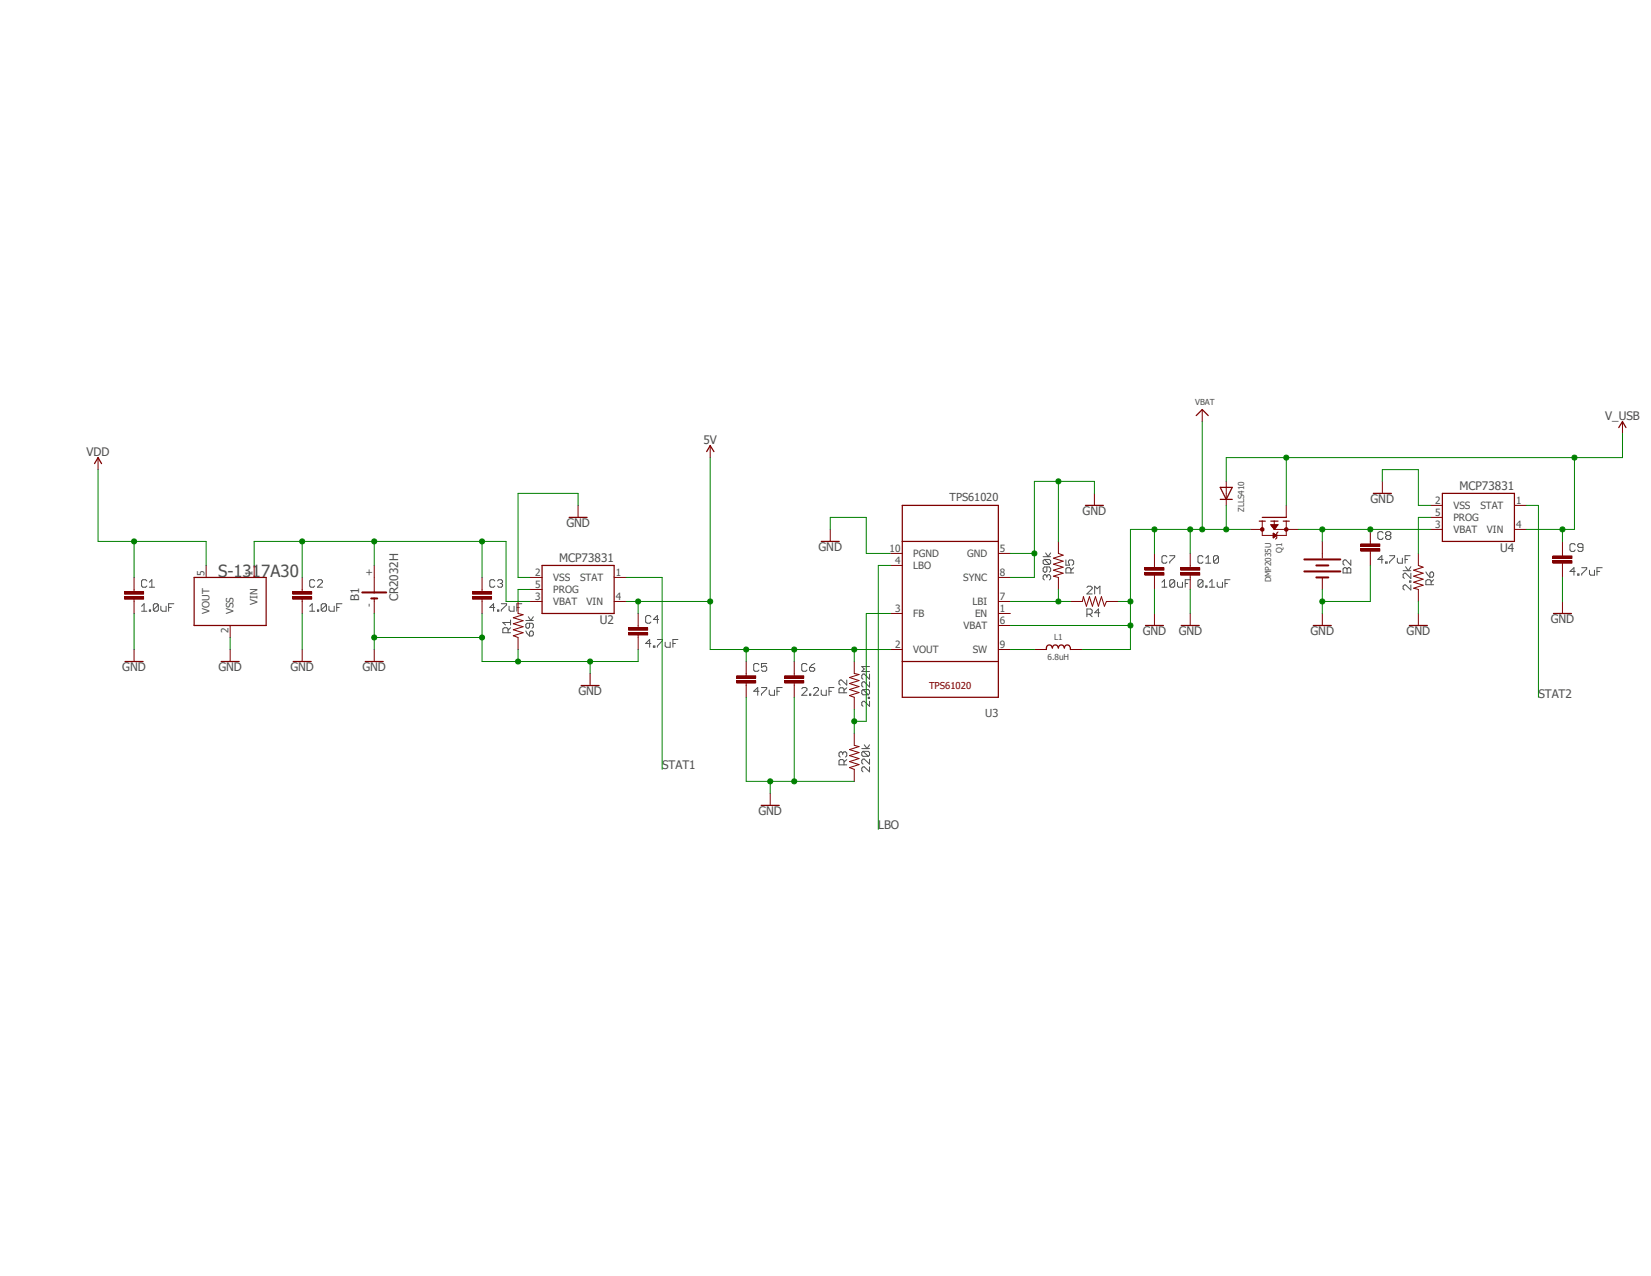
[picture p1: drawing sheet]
<svg xmlns="http://www.w3.org/2000/svg" width="279mm" height="216mm" viewBox="0 0 279 216" stroke-linecap="round" stroke-linejoin="round" font-family="sans-serif">
<path d="M14.1 67l264 73.9M278.1 67l-264 73.9" fill="none" stroke="#fff" stroke-width=".17"/>
<g fill="none" stroke="#505050" stroke-width=".17">
<path d="M24.8 98.3l-.2-.2h-.4l-.2 .2v.8l.2 .3h.4l.2-.3M25.3 99.4h.9M25.3 98.5l.4-.4v1.3M53.3 98.3l-.3-.2h-.4l-.2 .2v.8l.2 .3h.4l.3-.3M53.7 98.3l.2-.2h.5l.2 .2v.2l-.9 .9h.9M83.7 98.3l-.2-.2h-.4l-.2 .2v.8l.2 .3h.4l.2-.3M84.2 98.3l.2-.2h.4l.2 .2v.2l-.2 .2M84.6 98.7h.2M84.8 98.7l.2 .2v.2l-.2 .3h-.4l-.2-.3M176.5 94.2h1.3M176.7 94.7l-.2 .2v.4l.2 .2h.9M176.7 94.7h.9l.2 .2v.4l-.2 .2"/>
<path d="M176.7 94.7l.9 .8M177 93.6l.4 .6 .4-.6M177.2 97.5l-.2-.3h-.3l-.2 .3v.4l.2 .2M177.2 95.9v.7l-.2 .2h-.3l-.2-.2v-.4l.2-.3h.9l.2 .3v.4l-.2 .2M177.2 97.5l.2-.3h.2l.2 .3v.4l-.2 .2M177.2 97.5v.2M180.4 94.7v.9h.6l-.2-.4v-.2l.2-.3h.4l.3 .3v.4l-.3 .2M181.2 96.9v-.6l-.2-.2h-.4l-.2 .2v.6h1.3M181.7 96.1l-.5 .4M183.9 99.4l.2-.2h.5l.2 .2v.2l-.9 .9h.9M196.6 98.5l.5-.4v1.3M196.6 99.4h.9"/>
<path d="M197.5 94.2l-.2-.2h-.5l-.2 .2v.9l.2 .2h.5l.2-.2M198 94h.8v.2l-.8 .9v.2M198.8 98.3v.8l-.2 .3h-.4l-.2-.3M198.8 98.3l-.2-.2h-.4l-.2 .2v.8M198.8 98.3l-.8 .8M199.3 98.5v.6l.2 .3h.6v-.9M200.6 98.7h.4M201.4 98.1h-.8v1.3M203.6 98.3v.8l-.2 .3h-.5l-.2-.3M203.6 98.3l-.2-.2h-.5l-.2 .2v.8M203.6 94.2l-.2-.2h-.5l-.2 .2v.9l.2 .2h.5l.2-.2M203.6 98.3l-.9 .8"/>
<path d="M204 99.1h.3v.3h-.3zM204 95.3h.9M204 94.4l.5-.4v1.3M204.7 99.4h.9M204.7 98.5l.4-.4v1.3M206 98.5v.6l.2 .3h.7v-.9M206.2 94.2v.9l-.2 .2h-.4l-.2-.2M206.2 94.2l-.2-.2h-.4l-.2 .2v.9M206.2 94.2l-.8 .9M207.3 98.7h.4M208.2 98.1h-.9v1.3M227.3 96.3l.2-.2h.3l.2 .2 .2-.2h.2l.2 .2v.6h-1.3z"/>
<path d="M228 96.3v.6M228.6 94.7v.9l-.8-.9h-.3l-.2 .3v.4l.2 .2M234.1 94.7h-.9l.6-.7v1.3M234.1 90.2l-.3-.2h-.4l-.2 .2v.8l.2 .3h.4l.3-.3M234.5 95.1h.2v.2h-.2zM234.7 90.6l-.2-.2v-.2l.2-.2h.5l.2 .2v.2l-.2 .2M234.7 90.6l-.2 .2v.2l.2 .3h.5l.2-.3v-.2l-.2-.2M234.7 90.6h.5M235.2 94h.8v.2l-.8 .9v.2M236.5 94.4v.7l.2 .2h.6v-.9M237.4 96.6h1.4M237.8 94.7h.4"/>
<path d="M237.9 95.9l.4 .7 .5-.7M238.5 98.3h.3v.2h-.3zM238.6 94h-.8v1.3M238.8 97v.9l-.9-.9h-.2l-.3 .2v.5l.3 .2M238.8 99v.8l-.9-.8h-.2l-.3 .2v.4l.3 .2M241.3 96.8l.7 .9M242 97l.2-.2h.2l.2 .2v.4l-.2 .3h-.4zM242.2 98.9v-.6l-.2-.2h-.4l-.3 .2v.6h1.3M242.6 98.1l-.4 .4M266.6 96.7h-.9l.7-.6v1.2M266.6 92.2l-.2-.2h-.5l-.2 .2v.8l.2 .3h.5l.2-.3M267 97.1h.2v.2h-.2z"/>
<path d="M267.7 96.1h.8v.2l-.8 .8v.2M267.9 92.6h-.7l-.2-.2v-.2l.2-.2h.5l.2 .2v.8l-.2 .3h-.5l-.2-.3M269 96.5v.6l.2 .2h.6v-.8M270.3 96.7h.4M271.1 96.1h-.8v1.2M24 102.6l.4-.4v1.2M24 103.4h.8M25.3 103.2h.2v.2h-.2zM26.8 102.4v.8l-.2 .2h-.4l-.2-.2M26.8 102.4l-.2-.2h-.4l-.2 .2v.8M26.8 102.4l-.8 .8M27.2 102.6v.6l.3 .2h.6v-.8"/>
<path d="M28.5 102.8h.5M29.4 102.2h-.9v1.2M52.4 103.4h.9M52.4 102.6l.4-.4v1.2M53.7 103.2h.2v.2h-.2zM55.2 102.4v.8l-.2 .2h-.4l-.2-.2M55.2 102.4l-.2-.2h-.4l-.2 .2v.8M55.2 102.4l-.8 .8M55.7 102.6v.6l.2 .2h.7v-.8M57 102.8h.4M57.9 102.2h-.9v1.2M83.7 102.8h-.8l.6-.6v1.2"/>
<path d="M84.2 103.2h.2v.2h-.2zM84.8 102.2h.9v.2l-.9 .8v.2M86 107.1v-.7l-.2-.2h-.5l-.2 .2v.7h1.3M86.1 102.6v.6l.3 .2h.6v-.8M86.4 106.2l-.4 .4M86.4 105.3h-1.3l.5 .4M86.4 104.9v.8M87.5 102.8h.4M88.3 102.2h-.8v1.2M89 106.8l.2 .4 .4 .4M89 105h1.3M89.4 104.4l.4 .6 .5-.6"/>
<path d="M89.6 105.5v.6l-.2 .2h-.2l-.2-.2v-.4l.2-.2h.8l.3 .2v.4l-.3 .2M89.8 106.8h.2l.3 .2v.4l-.3 .2h-.4v-.6zM110.2 104.4l-.3-.3h-.4l-.2 .3v.8l.2 .3h.4l.3-.3M110.2 108.9h-.9l.6-.7v1.3M110.6 109.3h.2v.2h-.2zM111.3 108.2h.8v.2l-.8 .9v.2M111.5 104.8h-.9l.7-.7v1.4M112.6 108.7v.6l.2 .2h.6v-.8M113.9 108.9h.4M114.7 108.2h-.8v1.3M128.4 117h-.8l.6-.7v1.3M128.4 112.5l-.2-.2h-.4l-.2 .2v.9l.2 .2h.4l.2-.2"/>
<path d="M128.9 116.3h.9v.2l-.9 .9v.2M129.8 112.3h-.9v.6l.4-.2h.2l.3 .2v.5l-.3 .2h-.4l-.2-.2M130.2 116.8v.6l.2 .2h.7v-.8M131.5 117h.4M132.4 116.3h-.9v1.3M135.7 116.5l.2-.2h.5l.2 .2v.3l-.9 .8h.9M136.6 112.5l-.2-.2h-.5l-.2 .2v.9l.2 .2h.5l.2-.2M137 117.4h.2v.2h-.2zM137 112.9h.7l.2 .3v.2l-.2 .2h-.5l-.2-.2zM137.7 116.5l.2-.2h.4l.2 .2v.3l-.8 .8h.8M137.9 112.3l-.5 .2-.4 .4M139 116.8v.6l.2 .2h.6v-.8"/>
<path d="M140.3 117h.4M141.1 116.3h-.8v1.3M142.8 117.2v-.6l-.2-.2h-.4l-.2 .2v.6h1.3M143.3 115.1v.8l-.9-.8h-.2l-.2 .2v.4l.2 .2M143.3 116.4l-.5 .4M146 116.7h.9l.3 .2v.4l-.3 .3M146 116.7l-.2 .2v.4l.2 .3h.9M146 116.7l.9 .9M146.9 118h.3v.2h-.3zM147.2 114v.9l-.9-.9h-.3l-.2 .3v.4l.2 .2M147.2 115.4v.8l-.9-.8h-.3l-.2 .2v.4l.2 .2M147.2 118.7v.8l-.9-.8h-.3l-.2 .2v.4l.2 .2"/>
<path d="M147.2 112.8h-1.4l.5 .4-.5 .4h1.4M183.9 103.9h.7l.2-.2v-.4l-.2-.3h-.7v1.4M184.4 103.9l.4 .5M185.3 100.5v-1.3l.4 .4 .4-.4v1.3M186.1 103.7h-.8l.6-.7v1.4M142.6 127.4l-.2-.2h-.2l-.2 .2v.5l.2 .2M142.6 127.4l.2-.2h.3l.2 .2v.5l-.2 .2M142.6 127.4v.3M142.8 129.4v-.7l-.2-.2h-.4l-.2 .2v.7h1.3M143.3 128.5l-.5 .4M145.8 126.7h1.4M146 127.1h.9l.3 .2v.5l-.3 .2"/>
<path d="M146 127.1l-.2 .2v.5l.2 .2h.9M146 127.1l.9 .9M146.3 126l.4 .7 .5-.7M147.2 128.4v.9l-.9-.9h-.3l-.2 .3v.4l.2 .2M147.2 129.8v.8l-.9-.8h-.3l-.2 .2v.4l.2 .2"/>
</g>
<path d="M16 78.4l.6-1 .6 1M119.6 76.4l.6-1 .6 1M202.4 70.3l1.1-1 1 1M273.9 72.3l.7-1 .6 1M32.9 97.7h12.1v8.1h-12.1zM91.7 95.7h12.2v8.1h-12.2zM152.7 91.6h16.3M152.7 85.5h16.3v32.5h-16.3zM244.1 83.5h12.2v8.1h-12.2zM21.2 111.9h3M152.7 111.9h16.3M177.1 109.9a.54 .54 0 0 1 .3-.8 .54 .54 0 0 1 .7 .5 .51 .51 0 0 1 .5-.5 .51 .51 0 0 1 .5 .5 .51 .51 0 0 1 .5-.5 .51 .51 0 0 1 .5 .5 .53 .53 0 0 1 .7-.5 .53 .53 0 0 1 .3 .8" fill="none" stroke="#800000" stroke-width=".21"/>
<g fill="none" stroke="#800000" stroke-width=".17">
<path d="M16.6 77.4v2.1M120.2 75.4v2M203.5 69.3v2M274.6 71.3v2.1M22.7 97.7v2.5M34.9 95.7v2M43 95.7v2M89.7 97.7h2M89.7 99.7h2M103.9 97.7h2.1M150.7 93.6h2M150.7 95.7h2"/>
<path d="M169 97.7h2M169 93.6h2M242.1 89.6h2M242.1 85.5h2M242.1 87.5h2M256.3 89.6h2M256.3 85.5h2M21.1 101h3.2v.4h-3.2zM21.1 100.1h3.2v.4h-3.2zM22.7 101.3v2.5M22.7 109.9v2M38.9 105.8v2.1"/>
<path d="M87.7 101.8v2l.8 .2-1.6 .5 1.6 .5-1.6 .5 1.6 .5-1.6 .6 1.6 .5-1.6 .5 .8 .3v2M89.7 101.8h2M103.9 101.8h2.1M150.7 103.8h2M150.7 109.9h2M169 101.8h2M169 103.8h2M169 109.9h2M169 105.8h2M175 109.9h2.1M181.1 109.9h2.1"/>
</g>
<path d="M21.1 101.2h3.2M21.1 100.3h3.2" fill="none" stroke="#800000" stroke-width=".42"/>
<circle cx="217.7" cy="89.6" r=".3" fill="#800000"/>
<circle cx="217.7" cy="89.6" r=".3" fill="none" stroke="#800000" stroke-width=".17"/>
<circle cx="213.6" cy="89.6" r=".3" fill="#800000"/>
<g fill="none" stroke="#800000" stroke-width=".17">
<path d="M51.1 97.7v2.5M63.3 95.7v4.5M81.6 97.7v2.5M97.8 85.5v2M140.5 89.6v2M179.1 91.6v2l.8 .3-1.6 .5 1.6 .6-1.6 .5 1.6 .5-1.6 .5 1.6 .5-1.6 .5 .8 .2v2M185.2 83.5v2M193.8 96.9h3.2v.4h-3.2zM193.8 96.1h3.2v.4h-3.2zM195.4 93.6v2.5M195.4 97.3v2.4M199.8 96.9h3.2v.4h-3.2z"/>
<path d="M199.8 96.1h3.2v.4h-3.2zM201.4 93.6v2.5M201.4 97.3v2.4M207.5 81.4v4.1M211.6 89.6h2M213.6 88.2v2.4h4.1v-2.4M215.1 88.8h1.2l-.7 .8zM215.1 88.9h1.1M215.2 88.9h1M215.2 89h.9M215.3 89.1h.7M215.3 89.2h.7"/>
<path d="M215.4 89.2h.5M215.4 89.3h.5M215.5 90.2l.6 .4-.6 .4zM215.5 91h.1M215.5 90.9h.1M215.5 90.8h.2M215.5 90.8h.3M215.5 90.7h.4M215.5 90.7h.5M215.5 90.6h.5M215.5 90.5h.4M215.5 90.4h.3"/>
<path d="M215.5 90.3h.2M215.5 90.3h.1M215.5 89.3h.4M215.5 89.4h.3M215.6 89.5h.2M215.6 89.5h.1M215.6 88.2v1.4M215.6 89.6h4.1M216.3 90l-.2 .2v.8l-.2 .2M217.7 85.5v2M223.8 91.6v2.8M223.8 97.7v2"/>
<path d="M230.3 92.8h3.2v.5h-3.2zM230.3 92h3.2v.5h-3.2zM231.9 89.6v2.4M231.9 93.3v2.4M233.9 81.4v2.1M240 93.6v2.1l.8 .3-1.6 .5 1.6 .5-1.6 .5 1.6 .5-1.6 .5 1.6 .5-1.6 .5 .8 .2v2.1M262.8 94.9h3.2v.4h-3.2zM262.8 94.1h3.2v.4h-3.2zM264.4 91.6v2.5M264.4 95.2v2.5M38.9 109.9v2M49.5 101h3.2v.4h-3.2z"/>
<path d="M49.5 100.1h3.2v.4h-3.2zM51.1 101.3v2.5M51.1 109.9v2M63.3 101.3v2.5M63.3 109.9v2M80 101h3.2v.4h-3.2zM80 100.1h3.2v.4h-3.2zM81.6 101.3v2.5M99.9 114v2M106.4 107h3.2v.4h-3.2zM106.4 106.2h3.2v.4h-3.2zM108 103.8v2.4"/>
<path d="M108 107.4v2.5M124.7 115.1h3.2v.5h-3.2zM124.7 114.3h3.2v.5h-3.2zM126.3 111.9v2.4M126.3 115.6v2.4M132.8 115.1h3.2v.5h-3.2zM132.8 114.3h3.2v.5h-3.2zM134.4 111.9v2.4M134.4 115.6v2.4M144.6 111.9v2.1l.8 .1-1.6 .5 1.6 .5-1.6 .6 1.6 .5-1.6 .5 1.6 .5-1.6 .5 .8 .3v2M181.1 101.8h2.1l.1-.8 .6 1.6 .5-1.6 .5 1.6 .5-1.6 .5 1.6 .5-1.6 .5 1.6 .3-.8h2.1M195.4 103.8v2"/>
<path d="M201.4 103.8v2M223.8 103.8v2M240 103.8v2M264.4 101.8v2M130.3 134.2v2.1M144.6 124.1v2l.8 .2-1.6 .5 1.6 .5-1.6 .5 1.6 .6-1.6 .5 1.6 .5-1.6 .5 .8 .3v2"/>
<circle cx="213.6" cy="89.6" r=".3"/>
</g>
<g fill="none" stroke="#800000" stroke-width=".21">
<path d="M96.3 87.5h3.1M139 91.6h3M183.7 85.5h3M206.5 82.5h2l-1 2zM206.5 84.5h2M213.1 88.2h1M213.6 87.5h4.1M215.1 88.2h1.2M217.2 88.2h1M232.4 83.5h3.1M37.4 111.9h3.1M49.6 111.9h3.1"/>
<path d="M61.8 111.9h3.1M98.3 116h3.1M193.8 105.8h3.1M199.9 105.8h3M222.2 105.8h3.1M238.5 105.8h3.1M262.9 103.8h3M128.8 136.3h3.1"/>
</g>
<path d="M220.7 94.7h6.1M220.7 96.7h6.1M222.8 95.7h2M222.8 97.7h2M61.3 100.2h4.1M62.8 101.3h1" fill="none" stroke="#800000" stroke-width=".34"/>
<g fill="none" stroke="#800000" stroke-width=".42">
<path d="M193.8 97.1h3.2M193.8 96.3h3.2M199.8 97.1h3.2M199.8 96.3h3.2M230.3 93h3.2M230.3 92.2h3.2M262.8 95.1h3.2M262.8 94.3h3.2M49.5 101.2h3.2M49.5 100.3h3.2M80 101.2h3.2M80 100.3h3.2"/>
<path d="M106.4 107.2h3.2M106.4 106.4h3.2M124.7 115.4h3.2M124.7 114.6h3.2M132.8 115.4h3.2M132.8 114.6h3.2"/>
</g>
<path d="M16.6 79.5v12.1h18.3v4.1M22.7 91.6v6.1" fill="none" stroke="#008000" stroke-width=".17"/>
<circle cx="22.7" cy="91.6" r=".43" fill="#008000"/>
<g fill="none" stroke="#008000" stroke-width=".17">
<path d="M22.7 103.8v6.1M38.9 107.9v2M51.1 103.8v6.1M81.6 111.9h18.3v2.1M87.7 109.9v2"/>
<circle cx="22.7" cy="91.6" r=".43"/>
</g>
<circle cx="87.7" cy="111.9" r=".43" fill="#008000"/>
<g fill="none" stroke="#008000" stroke-width=".17">
<path d="M63.3 103.8v6.1M63.3 107.9h18.3"/>
<circle cx="87.7" cy="111.9" r=".43"/>
</g>
<circle cx="63.3" cy="107.9" r=".43" fill="#008000"/>
<g fill="none" stroke="#008000" stroke-width=".17">
<path d="M81.6 103.8v8.1"/>
<circle cx="63.3" cy="107.9" r=".43"/>
</g>
<circle cx="81.6" cy="107.9" r=".43" fill="#008000"/>
<g fill="none" stroke="#008000" stroke-width=".17">
<path d="M108 109.9v2h-8.1"/>
<circle cx="81.6" cy="107.9" r=".43"/>
</g>
<circle cx="99.9" cy="111.9" r=".43" fill="#008000"/>
<g fill="none" stroke="#008000" stroke-width=".17">
<path d="M223.8 99.7v4.1M231.9 95.7v6.1h-8.1M233.9 81.4v-1.9h6.1v6h2.1"/>
<circle cx="99.9" cy="111.9" r=".43"/>
</g>
<circle cx="223.8" cy="101.8" r=".43" fill="#008000"/>
<g fill="none" stroke="#008000" stroke-width=".17">
<path d="M179.1 81.4v10.2M185.2 83.5v-2.1h-10.2v12.2h-4M195.4 99.7v4.1M240 101.8v2"/>
<circle cx="223.8" cy="101.8" r=".43"/>
</g>
<circle cx="179.1" cy="81.4" r=".43" fill="#008000"/>
<g fill="none" stroke="#008000" stroke-width=".17">
<path d="M175 93.6v4.1h-4"/>
<circle cx="179.1" cy="81.4" r=".43"/>
</g>
<circle cx="175" cy="93.6" r=".43" fill="#008000"/>
<g fill="none" stroke="#008000" stroke-width=".17">
<path d="M140.5 89.6v-2.1h6.1v6.1h4.1M134.4 118v14.2M144.6 132.2h-14.3v2"/>
<circle cx="175" cy="93.6" r=".43"/>
</g>
<circle cx="134.4" cy="132.2" r=".43" fill="#008000"/>
<g fill="none" stroke="#008000" stroke-width=".17">
<path d="M126.3 118v14.2h4"/>
<circle cx="134.4" cy="132.2" r=".43"/>
</g>
<circle cx="130.3" cy="132.2" r=".43" fill="#008000"/>
<g fill="none" stroke="#008000" stroke-width=".17">
<path d="M43 95.7v-4.1h20.3v4.1M51.1 91.6v6.1M81.6 97.7v-6.1h4v10.2h4.1M89.7 99.7h-2v2.1M97.8 85.5v-2h-10.1v14.2h2M201.4 99.7v4.1M264.4 97.7v4.1"/>
<circle cx="130.3" cy="132.2" r=".43"/>
</g>
<circle cx="51.1" cy="91.6" r=".43" fill="#008000"/>
<g fill="none" stroke="#008000" stroke-width=".17">
<path d="M63.3 91.6h18.3"/>
<circle cx="51.1" cy="91.6" r=".43"/>
</g>
<circle cx="81.6" cy="91.6" r=".43" fill="#008000"/>
<circle cx="81.6" cy="91.6" r=".43" fill="none" stroke="#008000" stroke-width=".17"/>
<circle cx="63.3" cy="91.6" r=".43" fill="#008000"/>
<g fill="none" stroke="#008000" stroke-width=".17">
<path d="M106 97.7h6.1v32.5M150.7 103.8h-4.1v18.2h-2M144.6 120v4.1"/>
<circle cx="63.3" cy="91.6" r=".43"/>
</g>
<circle cx="144.6" cy="122" r=".43" fill="#008000"/>
<g fill="none" stroke="#008000" stroke-width=".17">
<path d="M150.7 95.7h-2.1v44.6M106 101.8h14.2v8.1M108 101.8v2"/>
<circle cx="144.6" cy="122" r=".43"/>
</g>
<circle cx="108" cy="101.8" r=".43" fill="#008000"/>
<g fill="none" stroke="#008000" stroke-width=".17">
<path d="M144.6 109.9v2M150.7 109.9h-16.3v2"/>
<circle cx="108" cy="101.8" r=".43"/>
</g>
<circle cx="144.6" cy="109.9" r=".43" fill="#008000"/>
<g fill="none" stroke="#008000" stroke-width=".17">
<path d="M134.4 109.9h-8.1v2"/>
<circle cx="144.6" cy="109.9" r=".43"/>
</g>
<circle cx="134.4" cy="109.9" r=".43" fill="#008000"/>
<g fill="none" stroke="#008000" stroke-width=".17">
<path d="M120.2 109.9h6.1"/>
<circle cx="134.4" cy="109.9" r=".43"/>
</g>
<circle cx="126.3" cy="109.9" r=".43" fill="#008000"/>
<g fill="none" stroke="#008000" stroke-width=".17">
<path d="M120.2 77.4v24.4"/>
<circle cx="126.3" cy="109.9" r=".43"/>
</g>
<circle cx="120.2" cy="101.8" r=".43" fill="#008000"/>
<g fill="none" stroke="#008000" stroke-width=".17">
<path d="M179.1 99.7v2.1M171 109.9h4M171 101.8h10.1"/>
<circle cx="120.2" cy="101.8" r=".43"/>
</g>
<circle cx="179.1" cy="101.8" r=".43" fill="#008000"/>
<g fill="none" stroke="#008000" stroke-width=".17">
<path d="M274.6 73.4v4h-67.1v4M258.3 89.6h8.1M264.4 89.6v2"/>
<circle cx="179.1" cy="101.8" r=".43"/>
</g>
<circle cx="264.4" cy="89.6" r=".43" fill="#008000"/>
<g fill="none" stroke="#008000" stroke-width=".17">
<path d="M266.4 77.4v12.2"/>
<circle cx="264.4" cy="89.6" r=".43"/>
</g>
<circle cx="266.4" cy="77.4" r=".43" fill="#008000"/>
<g fill="none" stroke="#008000" stroke-width=".17">
<path d="M217.7 77.4v8.1"/>
<circle cx="266.4" cy="77.4" r=".43"/>
</g>
<circle cx="217.7" cy="77.4" r=".43" fill="#008000"/>
<g fill="none" stroke="#008000" stroke-width=".17">
<path d="M223.8 89.6h18.3"/>
<circle cx="217.7" cy="77.4" r=".43"/>
</g>
<circle cx="231.9" cy="89.6" r=".43" fill="#008000"/>
<g fill="none" stroke="#008000" stroke-width=".17">
<path d="M219.7 89.6h4.1v2"/>
<circle cx="231.9" cy="89.6" r=".43"/>
</g>
<circle cx="223.8" cy="89.6" r=".43" fill="#008000"/>
<g fill="none" stroke="#008000" stroke-width=".17">
<path d="M195.4 89.6v4M211.6 89.6h-20.3v16.2h-20.3M242.1 87.5h-2.1v6.1M258.3 85.5h2v32.5"/>
<circle cx="223.8" cy="89.6" r=".43"/>
</g>
<circle cx="195.4" cy="89.6" r=".43" fill="#008000"/>
<g fill="none" stroke="#008000" stroke-width=".17">
<path d="M191.3 105.8v4.1h-8.1"/>
<circle cx="195.4" cy="89.6" r=".43"/>
</g>
<circle cx="191.3" cy="105.8" r=".43" fill="#008000"/>
<g fill="none" stroke="#008000" stroke-width=".17">
<path d="M189.3 101.8h2"/>
<circle cx="191.3" cy="105.8" r=".43"/>
</g>
<circle cx="191.3" cy="101.8" r=".43" fill="#008000"/>
<g fill="none" stroke="#008000" stroke-width=".17">
<path d="M207.5 85.5v4.1"/>
<circle cx="191.3" cy="101.8" r=".43"/>
</g>
<circle cx="207.5" cy="89.6" r=".43" fill="#008000"/>
<g fill="none" stroke="#008000" stroke-width=".17">
<path d="M203.5 71.3v18.3"/>
<circle cx="207.5" cy="89.6" r=".43"/>
</g>
<circle cx="203.4" cy="89.6" r=".43" fill="#008000"/>
<g fill="none" stroke="#008000" stroke-width=".17">
<path d="M201.4 89.6v4"/>
<circle cx="203.4" cy="89.6" r=".43"/>
</g>
<circle cx="201.4" cy="89.6" r=".43" fill="#008000"/>
<circle cx="201.4" cy="89.6" r=".43" fill="none" stroke="#008000" stroke-width=".17"/>
<text font-size="2.8" fill="#505050" x="36.9" y="97.7">S-1317A30</text>
<g font-size="2" fill="#505050">
<text x="271.6" y="71.1">V_USB</text>
<text x="14.6" y="77.2">VDD</text>
<text x="119" y="75.2">5V</text>
<text x="247" y="82.9">MCP73831</text>
<text x="95.8" y="89.2">GND</text>
<text x="183.2" y="87.2">GND</text>
<text x="231.9" y="85.1">GND</text>
<text x="94.6" y="95.1">MCP73831</text>
<text x="138.5" y="93.3">GND</text>
<text x="253.9" y="93.5">U4</text>
<text x="60.8" y="101.8" transform="rotate(-90 60.8 101.8)">B1</text>
<text x="67.4" y="101.8" transform="rotate(-90 67.4 101.8)">CR2032H</text>
<text x="101.5" y="105.6">U2</text>
<text x="193.4" y="107.5">GND</text>
<text x="199.5" y="107.5">GND</text>
<text x="221.8" y="107.5">GND</text>
<text x="238" y="107.5">GND</text>
<text x="262.4" y="105.5">GND</text>
<text x="20.7" y="113.5">GND</text>
<text x="37" y="113.5">GND</text>
<text x="49.1" y="113.5">GND</text>
<text x="61.3" y="113.5">GND</text>
<text x="97.9" y="117.6">GND</text>
<text x="260.3" y="118">STAT2</text>
<text x="112.1" y="130.2">STAT1</text>
<text x="128.4" y="137.9">GND</text>
<text x="148.6" y="140.3">LBO</text>
</g>
<g font-size="1.9" fill="#505050">
<text x="160.7" y="84.8">TPS61020</text>
<text x="166.7" y="121.4">U3</text>
</g>
<g font-size="1.7" fill="#505050">
<text x="242.9" y="89.3">3</text>
<text x="242.9" y="87.3">5</text>
<text x="242.9" y="85.3">2</text>
<text x="246" y="88.2">PROG</text>
<text x="246" y="86.1">VSS</text>
<text x="250.5" y="86.1">STAT</text>
<text x="256.6" y="89.3">4</text>
<text x="256.6" y="85.3">1</text>
<text x="150.5" y="93.3">10</text>
<text x="151.5" y="95.4">4</text>
<text x="154.6" y="94.3">PGND</text>
<text x="163.7" y="94.3">GND</text>
<text x="169.2" y="93.3">5</text>
<text x="246" y="90.2">VBAT</text>
<text x="251.6" y="90.2">VIN</text>
<text x="34.6" y="97.4" transform="rotate(-90 34.6 97.4)">5</text>
<text x="42.7" y="97.4" transform="rotate(-90 42.7 97.4)">1</text>
<text x="63" y="97.4" transform="rotate(-90 63 97.4)">+</text>
<text x="90.5" y="101.5">3</text>
<text x="90.5" y="99.4">5</text>
<text x="90.5" y="97.4">2</text>
<text x="93.6" y="100.3">PROG</text>
<text x="93.6" y="98.3">VSS</text>
<text x="98.2" y="98.3">STAT</text>
<text x="104.2" y="101.5">4</text>
<text x="104.2" y="97.4">1</text>
<text x="154.6" y="96.3">LBO</text>
<text x="163" y="98.3">SYNC</text>
<text x="169.2" y="101.5">7</text>
<text x="169.2" y="97.4">8</text>
<text x="35.5" y="103.8" transform="rotate(-90 35.5 103.8)">VOUT</text>
<text x="38.7" y="107.1" transform="rotate(-90 38.7 107.1)">2</text>
<text x="39.5" y="104" transform="rotate(-90 39.5 104)">VSS</text>
<text x="43.6" y="102.4" transform="rotate(-90 43.6 102.4)">VIN</text>
<text x="63" y="102.7" transform="rotate(-90 63 102.7)">-</text>
<text x="93.6" y="102.4">VBAT</text>
<text x="99.3" y="102.4">VIN</text>
<text x="151.5" y="103.5">3</text>
<text x="154.6" y="104.4">FB</text>
<text x="163.1" y="106.4">VBAT</text>
<text x="164.6" y="102.4">LBI</text>
<text x="165" y="104.4">EN</text>
<text x="169.2" y="103.5">1</text>
<text x="169.2" y="105.5">6</text>
<text x="151.5" y="109.6">2</text>
<text x="154.6" y="110.5">VOUT</text>
<text x="164.6" y="110.5">SW</text>
<text x="169.2" y="109.6">9</text>
</g>
<text font-size="1.6" fill="#800000" x="157.2" y="116.6">TPS61020</text>
<g font-size="1.4" fill="#505050">
<text x="202.3" y="68.5">VBAT</text>
<text x="210.6" y="86.6" transform="rotate(-90 210.6 86.6)">ZLLS410</text>
<text x="217" y="93.6" transform="rotate(-90 217 93.6)">Q1</text>
<text x="215.1" y="98.6" transform="rotate(-90 215.1 98.6)">DMP2035U</text>
<text x="177.3" y="111.6">6.8uH</text>
<text x="178.4" y="108.4">L1</text>
</g>
</svg>
